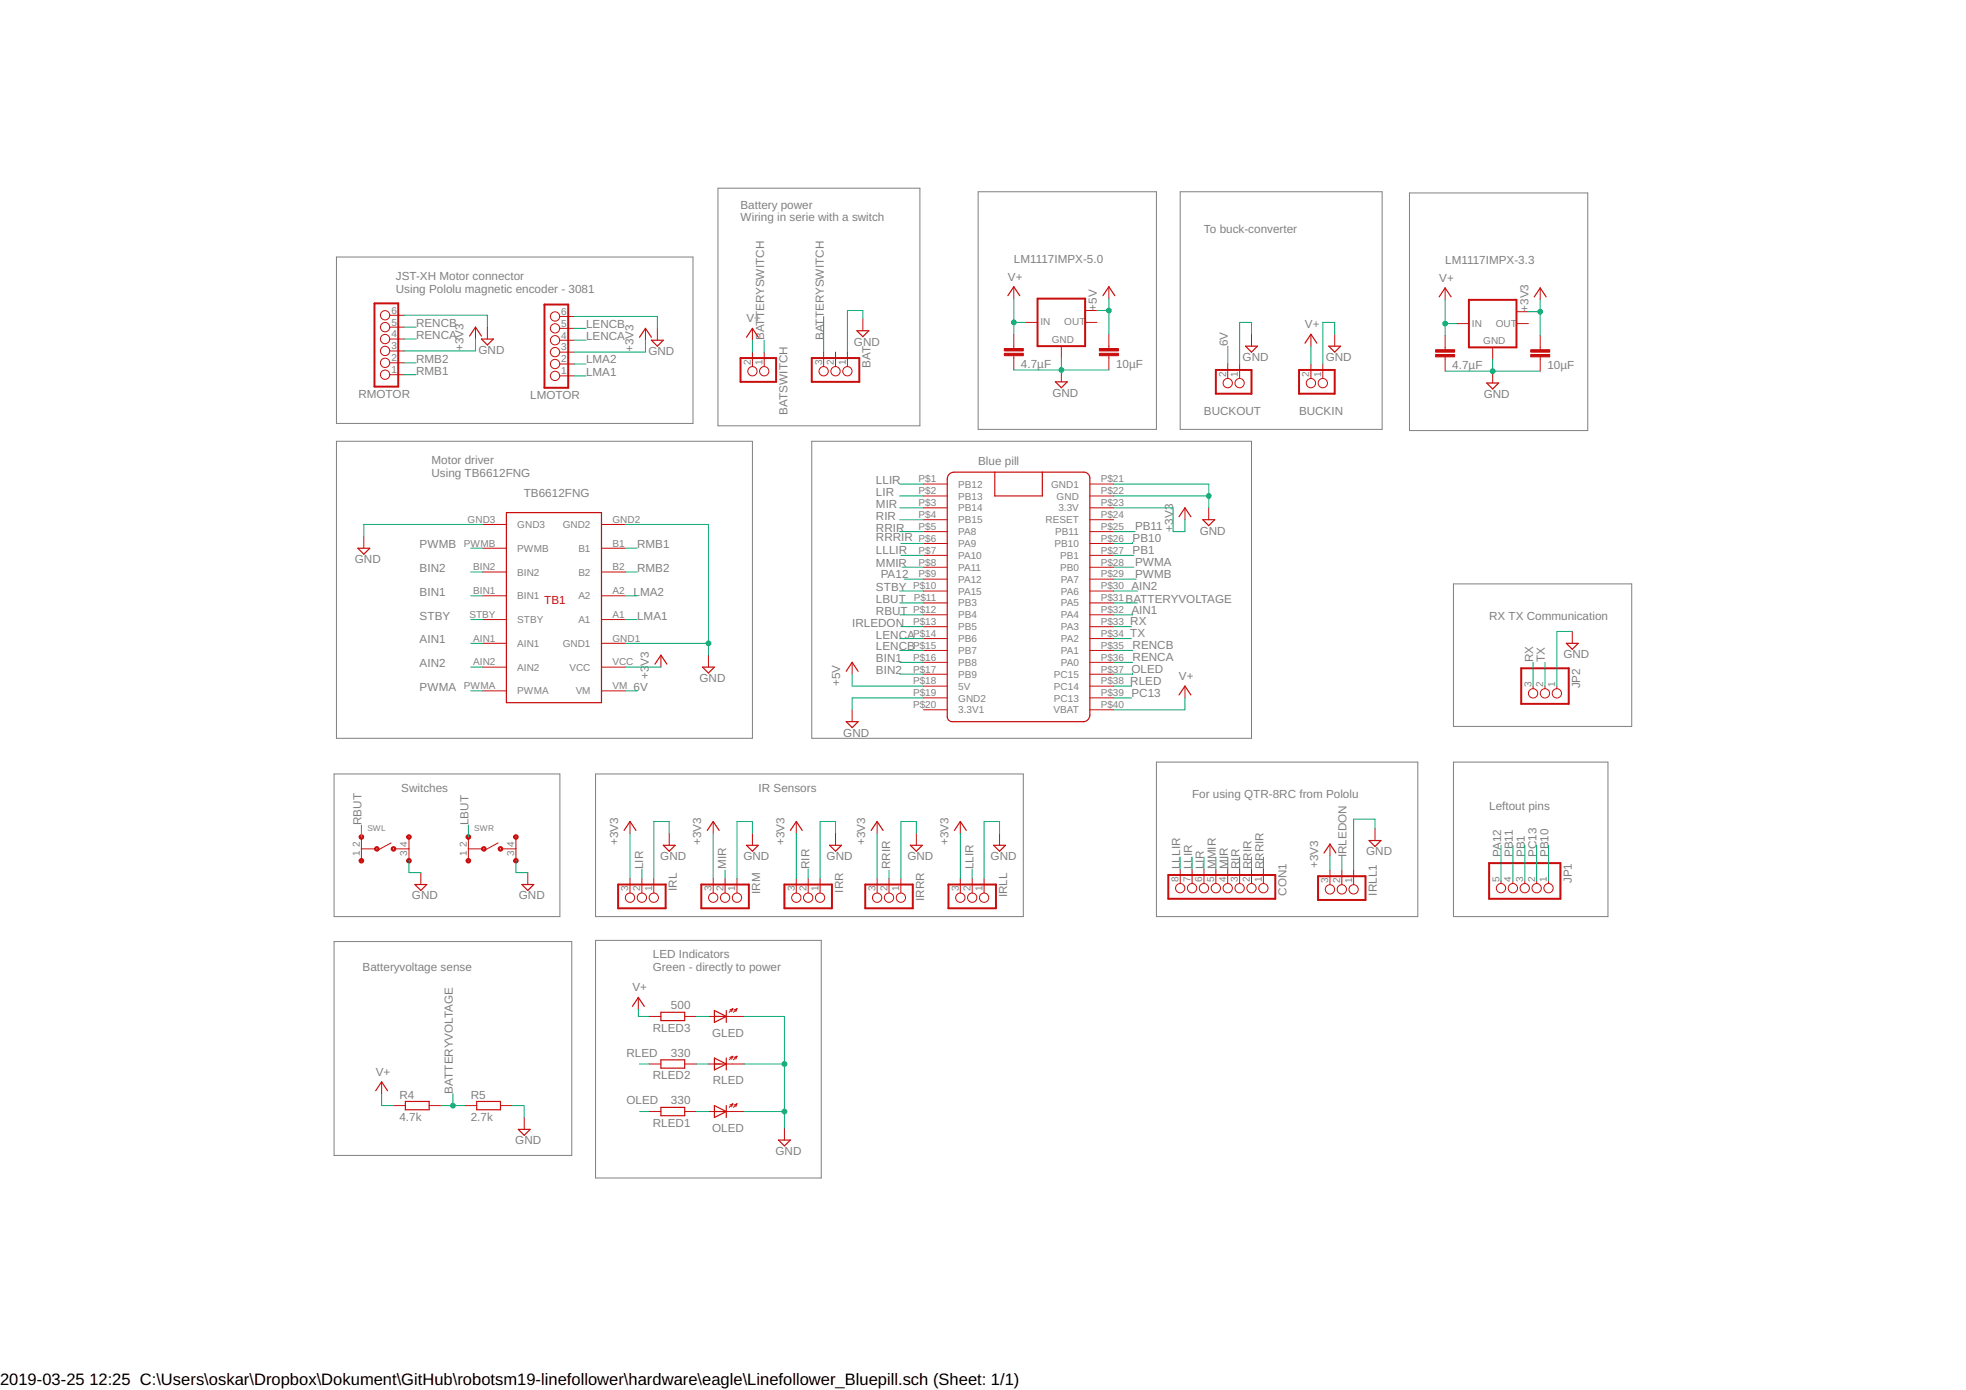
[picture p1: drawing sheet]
<svg xmlns="http://www.w3.org/2000/svg" width="420mm" height="297mm" viewBox="0 0 420 297" stroke-linecap="round" stroke-linejoin="round" font-family="sans-serif">
<g fill="none" stroke="#808080" stroke-width=".21">
<path d="M71.9 54.9h76.2v35.6h-76.2zM153.4 40.2h43.2v50.8h-43.2zM209 41h38.1v50.8h-38.1zM252.2 41h43.2v50.8h-43.2zM301.2 41.2h38.1v50.8h-38.1zM71.9 94.3h88.9v63.5h-88.9zM173.5 94.3h94v63.5h-94zM310.6 124.8h38.1v30.4h-38.1zM71.4 165.4h48.3v30.5h-48.3zM127.3 165.4h91.4v30.5h-91.4zM247.1 162.9h55.9v33h-55.9zM310.6 162.9h33v33h-33z"/>
<path d="M71.4 201.2h50.8v45.7h-50.8zM127.3 201h48.2v50.7h-48.2z"/>
</g>
<g fill="none" stroke="#c90d0c" stroke-width=".25">
<path d="M100.4 71.8l1.2-1.9 1.3 1.9M102.9 72.5h2.5l-1.2 1.2zM136.7 72.1l1.2-1.9 1.3 1.9M139.2 72.7h2.6l-1.3 1.3zM159.5 72.1l1.3-1.9 1.3 1.9M183.1 70.7h2.6l-1.3 1.2zM215.4 63.2l1.3-1.9 1.2 1.9M235.7 63.2l1.3-1.9 1.3 1.9M266.2 74h2.5l-1.2 1.2zM278.9 73.3l1.3-1.9 1.2 1.9M284 74h2.5l-1.3 1.2zM307.6 63.4l1.2-1.9 1.3 1.9"/>
<path d="M327.9 63.4l1.3-1.9 1.2 1.9M225.6 81.6h2.5l-1.3 1.3zM317.7 81.9h2.6l-1.3 1.2zM76.5 117.2h2.5l-1.3 1.2zM108.2 109.5h20.3v40.7h-20.3zM202.8 101.5l.5-.5 .6-.1h27.7l.6 .1 .6 .6 .1 .6v50.6l-.3 .9-.5 .4-.6 .1h-28l-.5-.1-.4-.4-.2-.5v-50.9zM212.6 100.9v5.1h10.2v-5.1M252 110.4l1.2-1.9 1.3 1.9M257 111.1h2.6l-1.3 1.2zM334.8 137.5h2.5l-1.3 1.2zM140 141.9l1.2-1.9 1.3 1.9M150.1 142.6h2.6l-1.3 1.2z"/>
<path d="M180.8 154.2h2.6l-1.3 1.3zM180.8 143.4l1.3-1.9 1.3 1.9M252 148.5l1.2-1.9 1.3 1.9M133.4 177.5l1.2-1.9 1.3 1.9M151.2 177.5l1.2-1.9 1.3 1.9M168.9 177.5l1.3-1.9 1.2 1.9M186.2 177.5l1.3-1.9 1.2 1.9M204 177.5l1.2-1.9 1.3 1.9M292.6 179.6h2.5l-1.2 1.3zM88.7 189h2.5l-1.3 1.3zM111.5 189h2.6l-1.3 1.3zM141.8 180.6h2.5l-1.3 1.3z"/>
<path d="M159.5 180.6h2.6l-1.3 1.3zM177.3 180.6h2.5l-1.2 1.3zM194.6 180.6h2.5l-1.3 1.3zM212.3 180.6h2.6l-1.3 1.3zM283 182.3l1.2-1.9 1.3 1.9M135.1 215.1l1.3-2 1.3 2M141.2 216.3h5.1v1.8h-5.1zM152.7 215.9l2.5 1.3-2.5 1.3zM152.7 217.2h2.5M155.2 215.9v2.6M80.3 233.1l1.3-1.9 1.2 1.9M86.6 235.4h5.1v1.8h-5.1z"/>
<path d="M101.9 235.4h5.1v1.8h-5.1zM141.2 236.6h5.1v1.8h-5.1zM141.2 226.5h5.1v1.8h-5.1zM152.7 236.3l2.5 1.2-2.5 1.3zM152.7 226.1l2.5 1.3-2.5 1.2zM152.7 237.5h2.5M152.7 227.4h2.5M155.2 226.1v2.5M155.2 236.3v2.5M110.8 241.3h2.5l-1.3 1.3zM166.4 243.6h2.5l-1.3 1.3z"/>
</g>
<g fill="none" stroke="#c90d0c" stroke-width=".21">
<path d="M83.3 77.5h3.1M83.3 75h3.1M83.3 72.5h3.1M83.3 69.9h3.1M83.3 67.4h3.1M101.6 69.9v2.6M104.2 69.9v2.6M119.6 77.8h3.1M119.6 75.2h3.1M119.6 72.7h3.1M119.6 70.2h3.1M119.6 67.6h3.1"/>
<path d="M137.9 70.2v2.5M140.5 70.2v2.5M160.8 70.2v2.5M160.8 75.2v3.2M163.3 75.2v3.2M176 75.2v3.2M178.6 75.2v3.2M181.1 75.2v3.2M184.4 68.1v2.6M216.7 61.3v2.5M216.7 71.4v3.1M216.7 76v3.1"/>
<path d="M219.2 68.9h2.5M226.8 74v2.5M226.8 79.1v2.5M231.9 68.9h2.5M231.9 66.4h2.5M237 61.3v2.5M237 71.4v3.1M237 76v3.1M262.4 77.8v3.1M264.9 77.8v3.1M267.5 71.4v2.6M280.2 71.4v2.6"/>
<path d="M280.2 77.8v3.1M282.7 77.8v3.1M285.2 71.4v2.6M308.8 61.5v2.6M308.8 71.7v3M308.8 76.3v3M311.4 69.2h2.5M319 74.2v2.6M319 79.3v2.6M324.1 69.2h2.5M324.1 66.6h2.5M329.2 61.5v2.6"/>
<path d="M329.2 71.7v3M329.2 76.3v3M83.3 80.1h3.1M119.6 80.3h3.1M77.7 114.6v2.6M103.1 117.2h5.1M103.1 112.1h5.1M128.5 117.2h5.1M128.5 112.1h5.1M197.4 103.4h5M197.4 106h5M197.4 108.5h5"/>
<path d="M197.4 111.1h5M197.4 113.6h5M197.4 116.1h5M197.4 118.7h5M232.9 103.4h5.1M232.9 106h5.1M232.9 108.5h5.1M232.9 111.1h5.1M232.9 113.6h5.1M232.9 116.1h5.1M232.9 118.7h5.1M253.2 108.5v2.6"/>
<path d="M258.3 108.5v2.6M103.1 137.5h5.1M103.1 132.4h5.1M103.1 127.3h5.1M103.1 122.2h5.1M128.5 137.5h5.1M128.5 132.4h5.1M128.5 127.3h5.1M128.5 122.2h5.1M197.4 121.2h5M197.4 123.8h5M197.4 126.3h5"/>
<path d="M197.4 128.8h5M197.4 131.4h5M197.4 133.9h5M197.4 136.5h5M197.4 139h5M232.9 121.2h5.1M232.9 123.8h5.1M232.9 126.3h5.1M232.9 128.8h5.1M232.9 131.4h5.1M232.9 133.9h5.1M232.9 136.5h5.1"/>
<path d="M232.9 139h5.1M336 134.9v2.6M103.1 142.6h5.1M103.1 147.6h5.1M128.5 142.6h5.1M128.5 147.6h5.1M141.2 140v2.6M151.4 140v2.6M182.1 141.5v2.6M182.1 151.7v2.5M197.4 141.5h5M197.4 144.1h5"/>
<path d="M197.4 146.6h5M197.4 149.1h5M197.4 151.7h5M232.9 141.5h5.1M232.9 144.1h5.1M232.9 146.6h5.1M232.9 149.1h5.1M232.9 151.7h5.1M253.2 146.6v2.5M327.6 146.6v.6M330.2 146.6v.6M332.7 146.6v.6"/>
<path d="M77.2 178.9v5M87.4 178.9v5M100.1 178.9v5M110.3 178.9v5M134.6 175.6v2.5M143 178.1v2.5M152.4 175.6v2.5M160.8 178.1v2.5M170.2 175.6v2.5M178.6 178.1v2.5M187.5 175.6v2.5M195.8 178.1v2.5"/>
<path d="M205.2 175.6v2.5M213.6 178.1v2.5M293.9 177.1v2.5M77.2 181.4h2.8M83.6 180.1l-2.8 1.6M84.6 181.4h2.8M89.9 186.5v2.5M100.1 181.4h2.8M106.4 180.1l-2.7 1.6M107.5 181.4h2.8M112.8 186.5v2.5M134.6 187.7v3.1"/>
<path d="M137.2 187.7v3.1M139.7 187.7v3.1M152.4 187.7v3.1M155 187.7v3.1M157.5 187.7v3.1M170.2 187.7v3.1M172.7 187.7v3.1M175.3 187.7v3.1M187.5 187.7v3.1M190 187.7v3.1M192.5 187.7v3.1M205.2 187.7v3.1"/>
<path d="M207.8 187.7v3.1M210.3 187.7v3.1M252.2 185.7v3.1M254.8 185.7v3.1M257.3 185.7v3.1M259.8 185.7v3.1M262.4 185.7v3.1M264.9 185.7v3.1M267.5 185.7v3.1M270 185.7v3.1M284.2 180.4v2.5M284.2 186v3.1"/>
<path d="M286.8 186v3.1M289.3 186v3.1M320.8 188.3v.5M323.3 188.3v.5M325.9 188.3v.5M328.4 188.3v.5M330.9 188.3v.5M136.4 213.1v2.6M138.7 217.2h2.5M146.3 217.2h2.6M151.4 217.2h2.5M155.2 217.2h3.8"/>
<path d="M156.6 215.6l-.7 .7M156.6 215.6l-.6 .2M156.6 215.6l-.2 .6M157.5 215.6l-.8 .7M157.5 215.6l-.6 .2M157.5 215.6l-.3 .6M81.6 231.2v2.5M84.1 236.3h2.5M91.7 236.3h2.6M99.3 236.3h2.6M107 236.3h2.5M112 238.8v2.5"/>
<path d="M138.7 237.5h2.5M138.7 227.4h2.5M146.3 237.5h2.6M146.3 227.4h2.6M151.4 237.5h2.5M151.4 227.4h2.5M155.2 237.5h3.8M155.2 227.4h3.8M156.6 235.9l-.7 .7M156.6 235.9l-.6 .2M156.6 235.9l-.2 .6M156.6 225.7l-.7 .8"/>
<path d="M156.6 225.7l-.6 .3M156.6 225.7l-.2 .7M157.5 235.9l-.8 .7M157.5 235.9l-.6 .2M157.5 235.9l-.3 .6M157.5 225.7l-.8 .8M157.5 225.7l-.6 .3M157.5 225.7l-.3 .7M167.6 241.1v2.5"/>
<circle cx="82.3" cy="75" r=".99"/>
<circle cx="82.3" cy="72.5" r=".99"/>
<circle cx="82.3" cy="67.4" r=".99"/>
<circle cx="82.3" cy="77.5" r=".99"/>
<circle cx="82.3" cy="69.9" r=".99"/>
<circle cx="118.6" cy="77.8" r=".99"/>
<circle cx="118.6" cy="75.2" r=".99"/>
<circle cx="118.6" cy="72.7" r=".99"/>
<circle cx="118.6" cy="67.6" r=".99"/>
<circle cx="118.6" cy="70.2" r=".99"/>
<circle cx="160.8" cy="79.3" r=".99"/>
<circle cx="163.3" cy="79.3" r=".99"/>
<circle cx="176" cy="79.3" r=".99"/>
<circle cx="178.6" cy="79.3" r=".99"/>
<circle cx="181.1" cy="79.3" r=".99"/>
<circle cx="82.3" cy="80.1" r=".99"/>
<circle cx="118.6" cy="80.3" r=".99"/>
<circle cx="262.4" cy="81.9" r=".99"/>
<circle cx="264.9" cy="81.9" r=".99"/>
<circle cx="280.2" cy="81.9" r=".99"/>
<circle cx="282.7" cy="81.9" r=".99"/>
<circle cx="327.6" cy="148.2" r=".99"/>
<circle cx="330.2" cy="148.2" r=".99"/>
<circle cx="332.7" cy="148.2" r=".99"/>
<circle cx="134.6" cy="191.8" r=".99"/>
<circle cx="137.2" cy="191.8" r=".99"/>
<circle cx="139.7" cy="191.8" r=".99"/>
<circle cx="152.4" cy="191.8" r=".99"/>
<circle cx="155" cy="191.8" r=".99"/>
<circle cx="157.5" cy="191.8" r=".99"/>
<circle cx="170.2" cy="191.8" r=".99"/>
<circle cx="172.7" cy="191.8" r=".99"/>
<circle cx="175.3" cy="191.8" r=".99"/>
<circle cx="187.5" cy="191.8" r=".99"/>
<circle cx="190" cy="191.8" r=".99"/>
<circle cx="192.5" cy="191.8" r=".99"/>
<circle cx="205.2" cy="191.8" r=".99"/>
<circle cx="207.8" cy="191.8" r=".99"/>
<circle cx="210.3" cy="191.8" r=".99"/>
<circle cx="252.2" cy="189.8" r=".99"/>
<circle cx="254.8" cy="189.8" r=".99"/>
<circle cx="257.3" cy="189.8" r=".99"/>
<circle cx="259.8" cy="189.8" r=".99"/>
<circle cx="262.4" cy="189.8" r=".99"/>
<circle cx="264.9" cy="189.8" r=".99"/>
<circle cx="267.5" cy="189.8" r=".99"/>
<circle cx="270" cy="189.8" r=".99"/>
<circle cx="284.2" cy="190.1" r=".99"/>
<circle cx="286.8" cy="190.1" r=".99"/>
<circle cx="289.3" cy="190.1" r=".99"/>
<circle cx="320.8" cy="189.8" r=".99"/>
<circle cx="323.3" cy="189.8" r=".99"/>
<circle cx="325.9" cy="189.8" r=".99"/>
<circle cx="328.4" cy="189.8" r=".99"/>
<circle cx="330.9" cy="189.8" r=".99"/>
</g>
<g fill="none" stroke="#c90d0c" stroke-width=".42">
<path d="M80 64.8h5.1v17.8h-5.1zM116.4 65.1h5v17.8h-5zM158.3 76.5h7.6v5.1h-7.6zM173.5 76.5h10.1v5.1h-10.1zM221.7 63.8h10.2v10.2h-10.2zM259.8 79.1h7.7v5h-7.7zM277.6 79.1h7.6v5h-7.6zM313.9 64.1h10.2v10.1h-10.2zM325.1 142.8h10.2v7.6h-10.2zM132.1 189h10.2v5.1h-10.2zM149.9 189h10.1v5.1h-10.1zM167.6 189h10.2v5.1h-10.2z"/>
<path d="M184.9 189h10.2v5.1h-10.2zM202.7 189h10.2v5.1h-10.2zM249.7 187h22.8v5.1h-22.8zM281.7 187.2h10.1v5.1h-10.1zM318.2 184.4h15.3v7.7h-15.3z"/>
</g>
<g fill="#c90d0c" stroke="#c90d0c" stroke-width=".21">
<path d="M103.1 181a.49 .49 0 0 1 .7 .2 .49 .49 0 0 1-.3 .7 .49 .49 0 0 1-.6-.5h.3a.24 .24 0 0 1 .3-.2 .24 .24 0 0 1 .1 .4 .24 .24 0 0 1-.4-.1l-.3-.1z" fill-rule="evenodd"/>
<path d="M110 178.5a.49 .49 0 0 1 .7 .2 .49 .49 0 0 1-.3 .6 .49 .49 0 0 1-.6-.4h.2a.25 .25 0 0 1 .4-.3 .24 .24 0 0 1 0 .4 .24 .24 0 0 1-.4 0l-.2-.1z" fill-rule="evenodd"/>
<path d="M106.7 181a.49 .49 0 0 1 .7 .2 .49 .49 0 0 1-.3 .7 .49 .49 0 0 1-.6-.5h.2a.24 .24 0 0 1 .4-.2 .24 .24 0 0 1 0 .4 .24 .24 0 0 1-.4-.1l-.2-.1z" fill-rule="evenodd"/>
<path d="M110 183.6a.49 .49 0 0 1 .7 .1 .49 .49 0 0 1-.3 .7 .49 .49 0 0 1-.6-.5h.2a.24 .24 0 0 1 .4-.2 .24 .24 0 0 1 0 .4 .24 .24 0 0 1-.4-.1l-.2-.1z" fill-rule="evenodd"/>
<path d="M99.8 178.5a.49 .49 0 0 1 .7 .2 .49 .49 0 0 1-.3 .6 .49 .49 0 0 1-.6-.4h.3a.24 .24 0 0 1 .3-.3 .24 .24 0 0 1 .1 .4 .24 .24 0 0 1-.4 0l-.3-.1z" fill-rule="evenodd"/>
<path d="M99.8 183.6a.49 .49 0 0 1 .7 .1 .49 .49 0 0 1-.3 .7 .49 .49 0 0 1-.6-.5h.3a.24 .24 0 0 1 .3-.2 .24 .24 0 0 1 .1 .4 .24 .24 0 0 1-.4-.1l-.3-.1z" fill-rule="evenodd"/>
<path d="M80.2 181a.49 .49 0 0 1 .8 .2 .49 .49 0 0 1-.4 .7 .49 .49 0 0 1-.5-.5h.2a.24 .24 0 0 1 .3-.2 .24 .24 0 0 1 .1 .4 .24 .24 0 0 1-.4-.1l-.2-.1z" fill-rule="evenodd"/>
<path d="M87.1 178.5a.49 .49 0 0 1 .7 .2 .49 .49 0 0 1-.3 .6 .49 .49 0 0 1-.6-.4h.3a.24 .24 0 0 1 .3-.3 .24 .24 0 0 1 .1 .4 .24 .24 0 0 1-.4 0l-.3-.1z" fill-rule="evenodd"/>
<path d="M83.8 181a.49 .49 0 0 1 .7 .2 .49 .49 0 0 1-.3 .7 .49 .49 0 0 1-.6-.5h.3a.24 .24 0 0 1 .3-.2 .24 .24 0 0 1 .1 .4 .24 .24 0 0 1-.4-.1l-.3-.1z" fill-rule="evenodd"/>
<path d="M87.1 183.6a.49 .49 0 0 1 .7 .1 .49 .49 0 0 1-.3 .7 .49 .49 0 0 1-.6-.5h.3a.24 .24 0 0 1 .3-.2 .24 .24 0 0 1 .1 .4 .24 .24 0 0 1-.4-.1l-.3-.1z" fill-rule="evenodd"/>
<path d="M76.9 178.5a.49 .49 0 0 1 .8 .2 .49 .49 0 0 1-.4 .6 .49 .49 0 0 1-.5-.4h.2a.24 .24 0 0 1 .3-.3 .24 .24 0 0 1 .1 .4 .24 .24 0 0 1-.4 0l-.2-.1z" fill-rule="evenodd"/>
<path d="M76.9 183.6a.49 .49 0 0 1 .8 .1 .49 .49 0 0 1-.4 .7 .49 .49 0 0 1-.5-.5h.2a.24 .24 0 0 1 .3-.2 .24 .24 0 0 1 .1 .4 .24 .24 0 0 1-.4-.1l-.2-.1z" fill-rule="evenodd"/>
</g>
<g fill="#c90d0c" stroke="#c90d0c" stroke-width=".21">
<path d="M234.9 75.5h4.1v.5h-4.1z"/>
<path d="M234.9 74.5h4.1v.5h-4.1z"/>
<path d="M214.6 75.5h4.1v.5h-4.1z"/>
<path d="M214.6 74.5h4.1v.5h-4.1z"/>
<path d="M327.1 75.8h4.1v.5h-4.1z"/>
<path d="M327.1 74.7h4.1v.5h-4.1z"/>
<path d="M306.8 75.8h4.1v.5h-4.1z"/>
<path d="M306.8 74.7h4.1v.5h-4.1z"/>
</g>
<g fill="none" stroke="#0dab76" stroke-width=".21">
<path d="M86.4 67.4h17.8v2.5M86.4 69.9h2.5M86.4 72.5h2.5M86.4 77.5h2.5M101.6 72.5v2.5h-15.2M122.7 67.6h17.8v2.6M122.7 70.2h2.5M122.7 72.7h2.5M122.7 77.8h2.5M137.9 72.7v2.5h-15.2M160.8 72.7v2.5M163.3 72.7v2.5"/>
<path d="M176 67.6v7.6M184.4 68.1v-1.7h-3.3v8.8M216.7 79.1h20.3M216.7 68.9h2.5M216.7 63.8v7.6M226.8 76.5v2.6M234.4 66.4h2.6M237 63.8v7.6M262.4 74v3.8M267.5 71.4v-2.5h-2.6v8.9M280.2 74v3.8M285.2 71.4v-2.5h-2.5v8.9"/>
<path d="M308.8 79.3h20.4M308.8 69.2h2.6M308.8 64.1v7.6M319 76.8v2.5M326.6 66.6h2.6M329.2 64.1v7.6M86.4 80.1h2.5M122.7 80.3h2.5M100.6 117.2h2.5M103.1 112.1h-25.4v2.5M133.6 112.1h17.8v27.9M133.6 117.2h2.6"/>
<path d="M192.3 103.4h5.1M192.3 106h5.1M192.3 111.1h5.1M192.3 108.5h5.1M192.3 113.6h5.1M192.5 116.1h4.9M192.5 118.7h4.9M238 103.4h20.3v5.1M238 106h20.3M238 108.5h12.7v5.1h2.5v-2.5M238 113.6h4.6M238 118.7h4.3"/>
<path d="M242.1 115.9v.2h-4.1M100.6 137.5h2.5M100.6 132.4h2.5M100.6 122.2h2.5M100.6 127.3h2.5M133.6 137.5h17.8M133.6 132.4h2.6M133.6 122.2h2.6M133.6 127.3h2.6M192.3 139h5.1M192.3 136.5h5.1M192.3 126.3h5.1"/>
<path d="M192.3 131.4h5.1M192.3 128.8h5.1M192.5 133.9h4.9M192.8 121.2h4.6M193.3 123.8h4.1M238 139h4.1M238 136.5h3.8M238 121.2h4.3M238 126.3h5.1M238 123.8h4.8M238 128.8h5.1M238 133.9h3.8"/>
<path d="M242.1 131.1v.3h-4.1M336 134.9h-3.3v11.7M100.6 147.6h2.5M100.6 142.6h2.5M133.6 147.6h2.6M133.6 142.6h7.6M182.1 144.1v2.5h15.3M192.3 141.5h5.1M192.3 144.1h5.1M197.4 149.1h-15.3v2.6M238 149.1h3.8M238 141.5h4.1"/>
<path d="M241.8 146.4v.2h-3.8M242.1 143.8v.3h-4.1M253.2 149.1v2.6h-15.2M327.6 141.5v5.1M330.2 141.5v5.1M77.2 176.3v2.6M100.1 176.3v2.6M134.6 178.1v9.6M143 178.1v-2.5h-3.3v12.1M152.4 178.1v9.6M160.8 178.1v-2.5h-3.3v12.1M170.2 178.1v9.6"/>
<path d="M178.6 178.1v-2.5h-3.3v12.1M187.5 178.1v9.6M195.8 178.1v-2.5h-3.3v12.1M205.2 178.1v9.6M213.6 178.1v-2.5h-3.3v12.1M293.9 177.1v-2.1h-4.6v11M87.4 183.9v2.6h2.5M110.3 183.9v2.6h2.5M137.2 185.7v2M155 186v1.7M172.7 185.7v2M190 186v1.7"/>
<path d="M207.8 185.7v2M252.2 183.2v2.5M254.8 183.2v2.5M257.3 183.2v2.5M259.8 183.2v2.5M262.4 183.2v2.5M264.9 183.2v2.5M267.5 183.2v2.5M270 183.2v2.5M284.2 182.9v3.1M286.8 182.9v3.1M320.8 180.6v7.7"/>
<path d="M323.3 180.6v7.7M325.9 180.6v7.7M328.4 180.6v7.7M330.9 180.6v7.7M136.4 215.7v1.5h2.3M148.9 217.2h2.5M159 217.2h8.6v23.9M81.6 233.7v2.6h2.5M94.3 236.3h5M96.8 233.7v2.6M109.5 236.3h2.5v2.5M136.7 227.4h2"/>
<path d="M136.7 237.5h2M148.9 227.4h2.5M148.9 237.5h2.5M159 227.4h8.6M159 237.5h8.6"/>
</g>
<g fill="#0dab76" stroke="#0dab76" stroke-width=".21">
<circle cx="151.4" cy="137.5" r=".51"/>
<circle cx="167.6" cy="227.4" r=".51"/>
<circle cx="167.6" cy="237.5" r=".51"/>
<circle cx="258.3" cy="106" r=".51"/>
<circle cx="226.8" cy="79.1" r=".51"/>
<circle cx="319" cy="79.3" r=".51"/>
<circle cx="237" cy="66.4" r=".51"/>
<circle cx="216.7" cy="68.9" r=".51"/>
<circle cx="308.8" cy="69.2" r=".51"/>
<circle cx="96.8" cy="236.3" r=".51"/>
<circle cx="329.2" cy="66.6" r=".51"/>
</g>
<g font-size="3.5">
<text x="0" y="296">2019-03-25</text>
<text x="19.1" y="296">12:25 C:\Users\oskar\Dropbox\Dokument\GitHub\robotsm19-linefollower\hardware\eagle\Linefollower_Bluepill.sch (Sheet: 1/1)</text>
</g>
<g font-size="2.5" fill="#808080">
<text x="158.3" y="44.7">Battery power</text>
<text x="158.3" y="47.3">Wiring in serie with a switch</text>
<text x="257.3" y="49.9">To buck-converter</text>
<text x="84.6" y="59.9">JST-XH Motor connector</text>
<text x="216.7" y="56.2">LM1117IMPX-5.0</text>
<text x="308.8" y="56.5">LM1117IMPX-3.3</text>
<text x="84.6" y="62.6">Using Pololu magnetic encoder - 3081</text>
<text x="215.4" y="60">V+</text>
<text x="307.6" y="60.3">V+</text>
<text x="88.9" y="69.9">RENCB</text>
<text x="125.2" y="70.2">LENCB</text>
<text x="159.5" y="68.9">V+</text>
<text x="234.4" y="66.4" transform="rotate(-90 234.4 66.4)">+5V</text>
<text x="278.9" y="70.2">V+</text>
<text x="326.6" y="66.6" transform="rotate(-90 326.6 66.6)">+3V3</text>
<text x="88.9" y="72.5">RENCA</text>
<text x="88.9" y="77.5">RMB2</text>
<text x="99.1" y="75" transform="rotate(-90 99.1 75)">+3V3</text>
<text x="102.3" y="75.6">GND</text>
<text x="125.2" y="72.7">LENCA</text>
<text x="125.2" y="77.5">LMA2</text>
<text x="135.4" y="75.3" transform="rotate(-90 135.4 75.3)">+3V3</text>
<text x="138.6" y="75.9">GND</text>
<text x="163.3" y="72.7" transform="rotate(-90 163.3 72.7)">BATTERYSWITCH</text>
<text x="176" y="72.7" transform="rotate(-90 176 72.7)">BATTERYSWITCH</text>
<text x="182.5" y="73.9">GND</text>
<text x="262.4" y="74" transform="rotate(-90 262.4 74)">6V</text>
<text x="265.6" y="77.2">GND</text>
<text x="283.3" y="77.2">GND</text>
<text x="88.9" y="80.1">RMB1</text>
<text x="125.2" y="80.3">LMA1</text>
<text x="186.1" y="78.7" transform="rotate(-90 186.1 78.7)">BAT</text>
<text x="218.2" y="78.7">4.7µF</text>
<text x="238.5" y="78.7">10µF</text>
<text x="310.4" y="78.9">4.7µF</text>
<text x="330.7" y="78.9">10µF</text>
<text x="76.6" y="85">RMOTOR</text>
<text x="113.3" y="85.3">LMOTOR</text>
<text x="168.3" y="88.6" transform="rotate(-90 168.3 88.6)">BATSWITCH</text>
<text x="224.9" y="84.8">GND</text>
<text x="257.3" y="88.6">BUCKOUT</text>
<text x="277.6" y="88.6">BUCKIN</text>
<text x="317.1" y="85">GND</text>
<text x="92.2" y="99.2">Motor driver</text>
<text x="92.2" y="101.9">Using TB6612FNG</text>
<text x="209" y="99.4">Blue pill</text>
<text x="111.9" y="106.2">TB6612FNG</text>
<text x="187.2" y="106">LIR</text>
<text x="187.2" y="103.4">LLIR</text>
<text x="187.2" y="111.1">RIR</text>
<text x="187.2" y="108.5">MIR</text>
<text x="187.2" y="113.6">RRIR</text>
<text x="242.6" y="113.3">PB11</text>
<text x="250.7" y="113.6" transform="rotate(-90 250.7 113.6)">+3V3</text>
<text x="89.7" y="117.2">PWMB</text>
<text x="136.2" y="117.2">RMB1</text>
<text x="187.2" y="115.6">RRRIR</text>
<text x="187.2" y="118.4">LLLIR</text>
<text x="242.1" y="115.9">PB10</text>
<text x="242.1" y="118.4">PB1</text>
<text x="256.4" y="114.2">GND</text>
<text x="75.8" y="120.3">GND</text>
<text x="89.7" y="122.2">BIN2</text>
<text x="136.2" y="122.2">RMB2</text>
<text x="187.2" y="121.2">MMIR</text>
<text x="188.2" y="123.5">PA12</text>
<text x="242.6" y="121">PWMA</text>
<text x="242.6" y="123.5">PWMB</text>
<text x="89.7" y="127.3">BIN1</text>
<text x="135.4" y="127.3">LMA2</text>
<text x="187.2" y="126.3">STBY</text>
<text x="187.2" y="128.8">LBUT</text>
<text x="187.2" y="131.4">RBUT</text>
<text x="240.5" y="128.8">BATTERYVOLTAGE</text>
<text x="241.8" y="126">AIN2</text>
<text x="241.8" y="131.1">AIN1</text>
<text x="89.7" y="137.5">AIN1</text>
<text x="89.7" y="132.4">STBY</text>
<text x="136.2" y="132.4">LMA1</text>
<text x="182.1" y="133.9">IRLEDON</text>
<text x="187.2" y="136.5">LENCA</text>
<text x="241.6" y="136.2">TX</text>
<text x="241.6" y="133.7">RX</text>
<text x="318.2" y="132.4">RX TX Communication</text>
<text x="89.7" y="142.5">AIN2</text>
<text x="138.7" y="142.2" transform="rotate(-90 138.7 142.2)">V3</text>
<text x="187.2" y="139">LENCB</text>
<text x="187.2" y="141.5">BIN1</text>
<text x="241.8" y="143.8">OLED</text>
<text x="242.1" y="138.7">RENCB</text>
<text x="242.1" y="141.3">RENCA</text>
<text x="327.6" y="141.5" transform="rotate(-90 327.6 141.5)">RX</text>
<text x="330.2" y="141.5" transform="rotate(-90 330.2 141.5)">TX</text>
<text x="334.1" y="140.6">GND</text>
<text x="89.7" y="147.6">PWMA</text>
<text x="135.4" y="147.6">6V</text>
<text x="138.7" y="145.1" transform="rotate(-90 138.7 145.1)">+3</text>
<text x="149.5" y="145.7">GND</text>
<text x="179.6" y="146.6" transform="rotate(-90 179.6 146.6)">+5V</text>
<text x="187.2" y="144.1">BIN2</text>
<text x="241.6" y="146.4">RLED</text>
<text x="241.8" y="148.9">PC13</text>
<text x="252" y="145.3">V+</text>
<text x="337.7" y="147.1" transform="rotate(-90 337.7 147.1)">JP2</text>
<text x="180.2" y="157.4">GND</text>
<text x="85.8" y="169.2">Switches</text>
<text x="162.1" y="169.2">IR Sensors</text>
<text x="254.8" y="170.5">For using QTR-8RC from Pololu</text>
<text x="318.2" y="173">Leftout pins</text>
<text x="77.2" y="176.3" transform="rotate(-90 77.2 176.3)">RBUT</text>
<text x="100.1" y="176.3" transform="rotate(-90 100.1 176.3)">LBUT</text>
<text x="132.1" y="180.6" transform="rotate(-90 132.1 180.6)">+3V3</text>
<text x="137.4" y="185.7" transform="rotate(-90 137.4 185.7)">LIR</text>
<text x="141.1" y="183.8">GND</text>
<text x="149.9" y="180.6" transform="rotate(-90 149.9 180.6)">+3V3</text>
<text x="155.2" y="185.7" transform="rotate(-90 155.2 185.7)">MIR</text>
<text x="158.9" y="183.8">GND</text>
<text x="167.6" y="180.6" transform="rotate(-90 167.6 180.6)">+3V3</text>
<text x="173" y="185.7" transform="rotate(-90 173 185.7)">RIR</text>
<text x="176.7" y="183.8">GND</text>
<text x="184.9" y="180.6" transform="rotate(-90 184.9 180.6)">+3V3</text>
<text x="190.3" y="185.7" transform="rotate(-90 190.3 185.7)">RRIR</text>
<text x="193.9" y="183.8">GND</text>
<text x="202.7" y="180.6" transform="rotate(-90 202.7 180.6)">+3V3</text>
<text x="208" y="185.7" transform="rotate(-90 208 185.7)">LLIR</text>
<text x="211.7" y="183.8">GND</text>
<text x="252.2" y="185.7" transform="rotate(-90 252.2 185.7)">LLLIR</text>
<text x="254.8" y="185.7" transform="rotate(-90 254.8 185.7)">LLIR</text>
<text x="257.3" y="185.7" transform="rotate(-90 257.3 185.7)">LIR</text>
<text x="259.8" y="185.7" transform="rotate(-90 259.8 185.7)">MMIR</text>
<text x="262.4" y="185.7" transform="rotate(-90 262.4 185.7)">MIR</text>
<text x="264.9" y="185.7" transform="rotate(-90 264.9 185.7)">RIR</text>
<text x="267.5" y="185.7" transform="rotate(-90 267.5 185.7)">RRIR</text>
<text x="270" y="185.7" transform="rotate(-90 270 185.7)">RRRIR</text>
<text x="281.7" y="185.5" transform="rotate(-90 281.7 185.5)">+3V3</text>
<text x="287.8" y="183.2" transform="rotate(-90 287.8 183.2)">IRLEDON</text>
<text x="292" y="182.8">GND</text>
<text x="320.8" y="183.2" transform="rotate(-90 320.8 183.2)">PA12</text>
<text x="323.3" y="183.2" transform="rotate(-90 323.3 183.2)">PB11</text>
<text x="325.9" y="183.2" transform="rotate(-90 325.9 183.2)">PB1</text>
<text x="328.4" y="183.2" transform="rotate(-90 328.4 183.2)">PC13</text>
<text x="330.9" y="183.2" transform="rotate(-90 330.9 183.2)">PB10</text>
<text x="144.7" y="190.4" transform="rotate(-90 144.7 190.4)">IRL</text>
<text x="162.4" y="191.1" transform="rotate(-90 162.4 191.1)">IRM</text>
<text x="180.2" y="190.8" transform="rotate(-90 180.2 190.8)">IRR</text>
<text x="215.3" y="191.8" transform="rotate(-90 215.3 191.8)">IRLL</text>
<text x="274.9" y="191.4" transform="rotate(-90 274.9 191.4)">CON1</text>
<text x="294.2" y="191.4" transform="rotate(-90 294.2 191.4)">IRLL1</text>
<text x="335.9" y="188.8" transform="rotate(-90 335.9 188.8)">JP1</text>
<text x="88" y="192.2">GND</text>
<text x="110.9" y="192.2">GND</text>
<text x="197.5" y="192.6" transform="rotate(-90 197.5 192.6)">IRRR</text>
<text x="77.5" y="207.6">Batteryvoltage sense</text>
<text x="139.5" y="204.8">LED Indicators</text>
<text x="139.5" y="207.4">Green - directly to power</text>
<text x="135.1" y="211.9">V+</text>
<text x="143.4" y="215.7">500</text>
<text x="139.5" y="220.5">RLED3</text>
<text x="152.2" y="221.5">GLED</text>
<text x="133.9" y="225.8">RLED</text>
<text x="143.4" y="225.8">330</text>
<text x="80.3" y="229.9">V+</text>
<text x="96.8" y="233.7" transform="rotate(-90 96.8 233.7)">BATTERYVOLTAGE</text>
<text x="139.5" y="230.6">RLED2</text>
<text x="152.3" y="231.7">RLED</text>
<text x="85.4" y="239.6">4.7k</text>
<text x="85.4" y="234.8">R4</text>
<text x="100.6" y="239.6">2.7k</text>
<text x="100.6" y="234.8">R5</text>
<text x="133.9" y="236">OLED</text>
<text x="143.4" y="236">330</text>
<text x="110.1" y="244.5">GND</text>
<text x="139.5" y="240.8">RLED1</text>
<text x="152.2" y="241.8">OLED</text>
<text x="165.7" y="246.8">GND</text>
</g>
<text font-size="2.5" fill="#c90d0c" x="116.3" y="129.1">TB1</text>
<g font-size="2.1" fill="#808080">
<text x="83.6" y="69.6">5</text>
<text x="83.6" y="67">6</text>
<text x="120" y="69.8">5</text>
<text x="120" y="67.3">6</text>
<text x="222.4" y="69.5">IN</text>
<text x="227.5" y="69.5">OUT</text>
<text x="314.6" y="69.8">IN</text>
<text x="319.6" y="69.8">OUT</text>
<text x="83.6" y="77.2">2</text>
<text x="83.6" y="74.6">3</text>
<text x="83.6" y="72.1">4</text>
<text x="120" y="77.4">2</text>
<text x="120" y="74.9">3</text>
<text x="120" y="72.4">4</text>
<text x="160.4" y="78" transform="rotate(-90 160.4 78)">2</text>
<text x="163" y="78" transform="rotate(-90 163 78)">1</text>
<text x="175.7" y="78" transform="rotate(-90 175.7 78)">3</text>
<text x="178.2" y="78" transform="rotate(-90 178.2 78)">2</text>
<text x="180.8" y="78" transform="rotate(-90 180.8 78)">1</text>
<text x="224.8" y="73.2">GND</text>
<text x="317" y="73.5">GND</text>
<text x="83.6" y="79.7">1</text>
<text x="120" y="80">1</text>
<text x="262" y="80.5" transform="rotate(-90 262 80.5)">2</text>
<text x="264.6" y="80.5" transform="rotate(-90 264.6 80.5)">1</text>
<text x="279.8" y="80.5" transform="rotate(-90 279.8 80.5)">2</text>
<text x="282.3" y="80.5" transform="rotate(-90 282.3 80.5)">1</text>
<text x="196.3" y="103.1">P$1</text>
<text x="196.3" y="105.6">P$2</text>
<text x="204.8" y="104.2">PB12</text>
<text x="204.8" y="106.7">PB13</text>
<text x="224.6" y="104.2">GND1</text>
<text x="225.8" y="106.7">GND</text>
<text x="235.3" y="103.1">P$21</text>
<text x="235.3" y="105.6">P$22</text>
<text x="99.9" y="111.7">GND3</text>
<text x="110.6" y="112.8">GND3</text>
<text x="120.3" y="112.8">GND2</text>
<text x="130.9" y="111.7">GND2</text>
<text x="196.3" y="108.2">P$3</text>
<text x="196.3" y="110.7">P$4</text>
<text x="196.3" y="113.2">P$5</text>
<text x="204.8" y="109.3">PB14</text>
<text x="204.8" y="111.8">PB15</text>
<text x="223.5" y="111.8">RESET</text>
<text x="226.2" y="109.3">3.3V</text>
<text x="235.3" y="108.2">P$23</text>
<text x="235.3" y="110.7">P$24</text>
<text x="235.3" y="113.2">P$25</text>
<text x="99.2" y="116.8">PWMB</text>
<text x="110.6" y="117.9">PWMB</text>
<text x="123.6" y="117.9">B1</text>
<text x="130.9" y="116.8">B1</text>
<text x="196.3" y="115.8">P$6</text>
<text x="196.3" y="118.3">P$7</text>
<text x="204.8" y="114.4">PA8</text>
<text x="204.8" y="116.9">PA9</text>
<text x="204.8" y="119.4">PA10</text>
<text x="225.4" y="116.9">PB10</text>
<text x="225.5" y="114.4">PB11</text>
<text x="226.6" y="119.4">PB1</text>
<text x="235.3" y="115.8">P$26</text>
<text x="235.3" y="118.3">P$27</text>
<text x="101.1" y="121.9">BIN2</text>
<text x="110.6" y="123">BIN2</text>
<text x="123.6" y="123">B2</text>
<text x="130.9" y="121.9">B2</text>
<text x="195.1" y="125.9">P$10</text>
<text x="196.3" y="120.9">P$8</text>
<text x="196.3" y="123.4">P$9</text>
<text x="204.8" y="122">PA11</text>
<text x="204.8" y="124.5">PA12</text>
<text x="226.6" y="122">PB0</text>
<text x="226.7" y="124.5">PA7</text>
<text x="235.3" y="120.9">P$28</text>
<text x="235.3" y="123.4">P$29</text>
<text x="235.3" y="125.9">P$30</text>
<text x="101.1" y="127">BIN1</text>
<text x="110.6" y="128.1">BIN1</text>
<text x="123.6" y="128.1">A2</text>
<text x="130.9" y="127">A2</text>
<text x="195.1" y="131">P$12</text>
<text x="195.3" y="128.5">P$11</text>
<text x="204.8" y="127.1">PA15</text>
<text x="204.8" y="129.6">PB3</text>
<text x="226.7" y="127.1">PA6</text>
<text x="226.7" y="129.6">PA5</text>
<text x="235.3" y="128.5">P$31</text>
<text x="235.3" y="131">P$32</text>
<text x="100.3" y="132">STBY</text>
<text x="101.1" y="137.1">AIN1</text>
<text x="110.6" y="133.2">STBY</text>
<text x="123.6" y="133.2">A1</text>
<text x="130.9" y="137.1">GND1</text>
<text x="130.9" y="132">A1</text>
<text x="195.1" y="133.6">P$13</text>
<text x="195.1" y="136.1">P$14</text>
<text x="204.8" y="132.1">PB4</text>
<text x="204.8" y="134.7">PB5</text>
<text x="204.8" y="137.2">PB6</text>
<text x="226.7" y="132.1">PA4</text>
<text x="226.7" y="134.7">PA3</text>
<text x="226.7" y="137.2">PA2</text>
<text x="235.3" y="133.6">P$33</text>
<text x="235.3" y="136.1">P$34</text>
<text x="101.1" y="142.2">AIN2</text>
<text x="110.6" y="138.2">AIN1</text>
<text x="110.6" y="143.3">AIN2</text>
<text x="120.3" y="138.2">GND1</text>
<text x="121.7" y="143.3">VCC</text>
<text x="130.9" y="142.2">VCC</text>
<text x="195.1" y="138.6">P$15</text>
<text x="195.1" y="141.2">P$16</text>
<text x="195.1" y="143.7">P$17</text>
<text x="204.8" y="139.8">PB7</text>
<text x="204.8" y="142.3">PB8</text>
<text x="226.7" y="139.8">PA1</text>
<text x="226.7" y="142.3">PA0</text>
<text x="235.3" y="138.6">P$35</text>
<text x="235.3" y="141.2">P$36</text>
<text x="235.3" y="143.7">P$37</text>
<text x="99.2" y="147.3">PWMA</text>
<text x="110.6" y="148.4">PWMA</text>
<text x="123" y="148.4">VM</text>
<text x="130.9" y="147.3">VM</text>
<text x="195.1" y="146.3">P$18</text>
<text x="195.1" y="148.8">P$19</text>
<text x="204.8" y="144.8">PB9</text>
<text x="204.8" y="147.4">5V</text>
<text x="204.8" y="149.9">GND2</text>
<text x="225.2" y="144.8">PC15</text>
<text x="225.2" y="147.4">PC14</text>
<text x="225.2" y="149.9">PC13</text>
<text x="235.3" y="146.3">P$38</text>
<text x="235.3" y="148.8">P$39</text>
<text x="327.3" y="146.8" transform="rotate(-90 327.3 146.8)">3</text>
<text x="329.8" y="146.8" transform="rotate(-90 329.8 146.8)">2</text>
<text x="332.4" y="146.8" transform="rotate(-90 332.4 146.8)">1</text>
<text x="195.1" y="151.3">P$20</text>
<text x="204.8" y="152.5">3.3V1</text>
<text x="225.2" y="152.5">VBAT</text>
<text x="235.3" y="151.3">P$40</text>
<text x="76.9" y="182.9" transform="rotate(-90 76.9 182.9)">1</text>
<text x="76.9" y="181" transform="rotate(-90 76.9 181)">2</text>
<text x="87" y="182.9" transform="rotate(-90 87 182.9)">3</text>
<text x="87" y="181" transform="rotate(-90 87 181)">4</text>
<text x="99.7" y="182.9" transform="rotate(-90 99.7 182.9)">1</text>
<text x="99.7" y="181" transform="rotate(-90 99.7 181)">2</text>
<text x="109.9" y="182.9" transform="rotate(-90 109.9 182.9)">3</text>
<text x="109.9" y="181" transform="rotate(-90 109.9 181)">4</text>
<text x="134.3" y="190.5" transform="rotate(-90 134.3 190.5)">3</text>
<text x="136.8" y="190.5" transform="rotate(-90 136.8 190.5)">2</text>
<text x="139.4" y="190.5" transform="rotate(-90 139.4 190.5)">1</text>
<text x="152.1" y="190.5" transform="rotate(-90 152.1 190.5)">3</text>
<text x="154.6" y="190.5" transform="rotate(-90 154.6 190.5)">2</text>
<text x="157.1" y="190.5" transform="rotate(-90 157.1 190.5)">1</text>
<text x="169.8" y="190.5" transform="rotate(-90 169.8 190.5)">3</text>
<text x="172.4" y="190.5" transform="rotate(-90 172.4 190.5)">2</text>
<text x="174.9" y="190.5" transform="rotate(-90 174.9 190.5)">1</text>
<text x="187.1" y="190.5" transform="rotate(-90 187.1 190.5)">3</text>
<text x="189.6" y="190.5" transform="rotate(-90 189.6 190.5)">2</text>
<text x="192.2" y="190.5" transform="rotate(-90 192.2 190.5)">1</text>
<text x="204.9" y="190.5" transform="rotate(-90 204.9 190.5)">3</text>
<text x="207.4" y="190.5" transform="rotate(-90 207.4 190.5)">2</text>
<text x="210" y="190.5" transform="rotate(-90 210 190.5)">1</text>
<text x="251.9" y="188.5" transform="rotate(-90 251.9 188.5)">8</text>
<text x="254.4" y="188.5" transform="rotate(-90 254.4 188.5)">7</text>
<text x="256.9" y="188.5" transform="rotate(-90 256.9 188.5)">6</text>
<text x="259.5" y="188.5" transform="rotate(-90 259.5 188.5)">5</text>
<text x="262" y="188.5" transform="rotate(-90 262 188.5)">4</text>
<text x="264.6" y="188.5" transform="rotate(-90 264.6 188.5)">3</text>
<text x="267.1" y="188.5" transform="rotate(-90 267.1 188.5)">2</text>
<text x="269.6" y="188.5" transform="rotate(-90 269.6 188.5)">1</text>
<text x="283.9" y="188.7" transform="rotate(-90 283.9 188.7)">3</text>
<text x="286.4" y="188.7" transform="rotate(-90 286.4 188.7)">2</text>
<text x="288.9" y="188.7" transform="rotate(-90 288.9 188.7)">1</text>
<text x="320.4" y="188.5" transform="rotate(-90 320.4 188.5)">5</text>
<text x="323" y="188.5" transform="rotate(-90 323 188.5)">4</text>
<text x="325.5" y="188.5" transform="rotate(-90 325.5 188.5)">3</text>
<text x="328" y="188.5" transform="rotate(-90 328 188.5)">2</text>
<text x="330.6" y="188.5" transform="rotate(-90 330.6 188.5)">1</text>
</g>
<g font-size="1.8" fill="#808080">
<text x="78.5" y="177.6">SWL</text>
<text x="101.4" y="177.6">SWR</text>
</g>
</svg>
